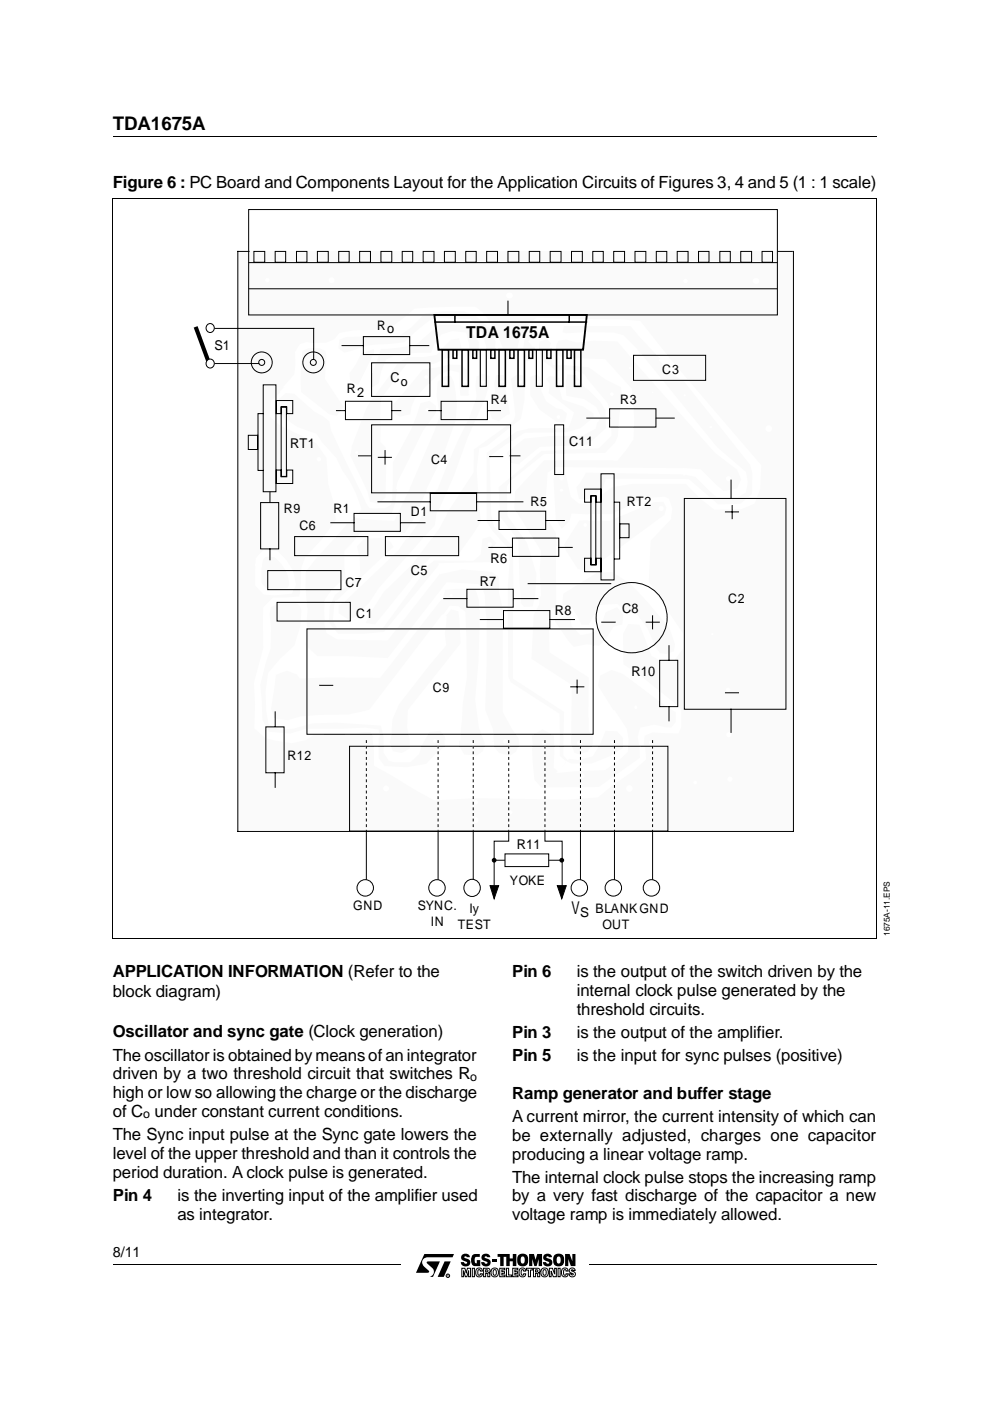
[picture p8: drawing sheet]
<svg xmlns="http://www.w3.org/2000/svg" width="210mm" height="297mm" viewBox="0 0 210 297" stroke-linecap="round" stroke-linejoin="round" font-family="sans-serif">
<path d="M23.9 42.1h162M23.9 42v157M185.9 42v157M23.9 199.1h162" fill="none" stroke="#000" stroke-width=".21"/>
<path d="M41.6 69.7l2.8 7.5" fill="none" stroke="#000" stroke-width=".87"/>
<path d="M50.4 53.4h117.7v122.8h-117.7z" fill="#fafafa"/>
<g fill="#fff">
<path d="M63.6 73l1.5-.5 .9 .2 3.2-.1 1.7-.7 1.1-1.3 3-.6 4.1-.1 3.8-.5 3.1-2.3 1.9-1.7 8.3-.4h4.6l1.6 1.3a19.6 19.6 0 0 1 4.7 9.9h-2.5l.5-3.8-1.3-2.8-2.9-2.6-2.5-1h-4.4l-4 .5-2.7 2.9-2.5 1.7-11.4 .4-1.4 .5-.3 1.8 1.3 1 4.7-1.5 8.1-.7 2.3-2.3 4-3 4.1 .3h3.6l2.5 3.1 .9 3.1-1.8 1.9 .1-3.2-2-2.8-2.3-.9h-4.1l-4.8 4.2-3.3 .7-4.2 .3-2.3 6.3v2l1.8-1 .5-2.6 1.1-2.5 2.4-1.1 4.4-.3h2.7l.8-2.1 1.4-1.8 2.3-.7 2.9 .3 .7 2.5v3.3l-2.2-.6 .5-2.1-.5-1.8-1.6 .2-3.1 3.3-2.9 .4h-3.2l-2.1 1.1-1.3 2.1-4.1 5.5-3.1-2.6 3.4-6.9v-.9l-2.7 1-1.1 2.2-1.4 1.9 .2 2.2 3.6 4.7-3.8 9.9-2.8-7.6 1.5-2.1-3.9-5.9 .3-4.9-.2-1-1.3-.6h-2.2l-1.4 .6-.4 6.5 .2 2.8-3.9-1.6 2.4-2.7 .2-2.1-.1-2.7z" fill-rule="evenodd"/>
<path d="M74 80.5l2.2 1.3 3.5 1.7-2.1 3.1-3.8-4.2z" fill-rule="evenodd"/>
<path d="M60.3 82l3.4 .9 6.1 5 1.7 .3 3.1 6.8-.3 1.6 3.6 7.6 .6 2.2 1.8 .4 1.7-1.5 1.2 .1-.3 1.6-1.2 .7h-3.4l-.6-.9-7.5-15.5-.4-1.9-1.2-1.1-2-1.1-4.2-3.7-1.8-.2-1.1 .7-.1-1.1z" fill-rule="evenodd"/>
<path d="M89.6 77.2h2.3l3-1.3 2.9-.6 3.1 .6 1.7-2.4 .9 2.6h4.1l1.8-.4v-1.4l1.5-.2 .3 2.2 .7 .3 1.1-.5 .5-1.4-.2-1.2h1l.5 2.8 2 1.4 1.4 1.3-.7 .9-.8-.2-.9 .6 .8 1.1-.3 1.9 5.4 4.2-1.2 3.2-3.5 .1 .8-1.1 1.9-.2 .5-1.8-1-.9-1.2-.2-2.2-1.5-1-2.2 .1-1.9-.5-1.1-.7-.5-1.2 .5v3.9l1.9 3 4.3 3.1-.7 .9-7.4 .1-.3-1.5 .9-4.6 .1-3.7-.2-1.4-1.4-.3-1.4 .9 1 7.8-.4 1-.6 .5-1.3-1.3 1.1-.5-1-5.7 .4-1.7-.4-.9h-1.9l-.4 1.9 .2 1.5-.5 2.6-.9 .8-.8-1.6 .8-2.6 .2-2.3-1.4-.6-1.4 .7-.2 1.9 .2 2.2-.2 1.1-1.5-1.6 .2-4.6-1.8-1.5-2.5-.1-2.8 .6-2.8 .4 .4-1.1z" fill-rule="evenodd"/>
<path d="M86.2 77.2h4.7v1.1l-1.2 .1v-.1l-6.3 7.5 .2 1.9 1.2 .6 2.1-.4 .4-1.7 .7-1.8 2.7-2.9 2.3-2.1 2.6-.9 1.8 .5v2.6l.2 2.3h1.7l.5-1 1.2 1.6-1.5 4.1-2.7 5.4-4.1 9.9h-2.3l3.6-7.5 2.6-7.3 .2-3.1-.2-2.8-.4-2.2-.6-1.3-1.3 .1-1.5 1.2-.2 2.8 .4 2.7 .4 1.4-1.3 3.5-5.4 12.5-2.8-.2 .4-1.5 5.4-10.9 2.7-3.8v-1.5l-1.3-1-1.9 .5a41.4 41.4 0 0 1-5.9 12.5l-.2 7.9-1.4-.5 .3-9.5-.3-1.1-1.1-1.1 .1-9z" fill-rule="evenodd"/>
<path d="M102.9 84.2l1.5 1-.5 2.5 .5 1.1 1.3 .5 2-1.4 1.1 1.4-8.3 6-.1 4.9-6 9.2-1.6-.8 3.4-7.7 2.9-7.9z" fill-rule="evenodd"/>
<path d="M57.4 85.1l2.9-2.8 .1 1.2-1.2 1-.5 2.3 1.7 1.9 2.7 1.8 4 1.5 1.1 1.7 3.1 3.4 1.2 2.6 1.6 2.3 1.4 2.6 1.1 3.3-.6 1.2-2.7 2.2-2.1-1.3-.4-3.3-1.2-4-.4-5.7-2.1-3-7.7-3.8-2.2-1.9z" fill-rule="evenodd"/>
<path d="M71.7 109.5l1.7 1.5v.4l-6.6 7.3-2 2.5v4.2l-1.1 .1 .2-5.2 .8-2.1 3.6-4z" fill-rule="evenodd"/>
<path d="M75.7 108.9l7.3 .1 .8-2.4 .4-3 2.8-.3-3.4 7.1-4.1-.1-4.5-.5z" fill-rule="evenodd"/>
<path d="M76.6 112.7l2.1-.1 7.1 .4 1.7-2.6 3.1-6.8-.2-.2 2.3 .2-2 3.2-2.1 4.3-2.1 3-2.9 2.1-.9-1.5-2.1-.6-3.4 .1-1.5 1.6 .6 2.4 .1 3.7-2.1 1.8-3.3 2.4-1.1 2.5-.1 3.2-.9 .5-.2-2.8 .2-2.4 1.4-2 1.7-1.6 1.3-.7-.3-2.6v-3.4z" fill-rule="evenodd"/>
<path d="M92.6 108.6l.9-.6 1.3 1-1.7 3.1-5.7 7.5-6.1 6-3.9 6.1-2.7-.5 3.5-3.3 2.1-3.2 11.9-13.3z" fill-rule="evenodd"/>
<path d="M70.9 127.7l12.9-12.1 2.3-1.8 .1 .3-1.8 2.7-11.5 10.9-1.4 .9z" fill-rule="evenodd"/>
<path d="M57.9 126.7h2.7l2.8-.3 .3-1.2h1.1l.3 3.3-1 .2-1.6-1-2.7-.1-2.3 1.1-.3 1.5 .3 2.7-.1 4.6-1 3-1.2 4.7 .3 3.1 .2 4.4 1.3 2.4 4.5 .4 3.3-1h7.8l4.8-.2 2.9 .4 .2 1.5-.9 .8-1.1-1.8h-1.4l-3 .5-4.3-.1-3.1 .2-1.9 1.2-3 .6-3.5-.6-2.1-.5-2.3-2.1 .2-5-.3-4.7 2-7.3v-8.7z" fill-rule="evenodd"/>
<path d="M63.4 128.1l1.3-.9 .5 1.9-.2 3 .3 2.2-.5 2.4 2.5 2.4h6.7l8.2 .4 12.5-16.1 6.7 .4 1.2 1.4-1 .7-1.2-1h-3.7l-2.3 .2-.4 1.5-13.4 17.1-11-.1-6 .3-.7-.9-2.1-.8-2.3 .9-1 7.2 .8 2.1 2.7 .3 2.7-.8 4.2-.3 6-.1 4.4-1 15.5-20.3 .9 .4-.4 3.8 .3 2.4-3.5 4.2-6.5 8.3-1.4 3.2-.2 3-1.8 .1-.4-1.7-9.5-.7-5 .2-4.1 1.1-2.9 .2-2.4-1.2-.5-2.7-.1-4.1 .5-4 2.6-3 3-2.8 1.3-4.1 .2-3.3z" fill-rule="evenodd"/>
<path d="M69.3 131l.9 1.6 1.5 1.8h5.3l4.4-.4 12-14.6v2.1l-11.2 14.3-10.8-.2-2.2-1.4-.5-2.1z" fill-rule="evenodd"/>
<path d="M71.2 127.2l.6 .7v2.1l2.2 1.4 1.4-.7 2.8 .2-.7 1.2 2 .3 10.5-13 .5 1.1-9.5 12.9-9.6-.2-.9-1.6 .4-3.3z" fill-rule="evenodd"/>
<path d="M95.3 128.4l1.9 .1 1.5 1.2 .2 5.8 .1 8.2-.9 5.6-.5 7.7-3 .5-.4-1.5-.9-1-2.2 .2-1.5 2.5-.8 2.2-1.8 1.7h-3.4l-1.2-.3-1.1-1.7v-3.4l-.1-1.2 1.8-.1v1.2l-.3 1.2 .6 1.9 1.9 .4 1.7-.9v-1.9l-.6-2.6 .2-3.7 11.1-14.1-.2-5-.2-1.8-1.5-.4-1.4 1.7-.6-.3z" fill-rule="evenodd"/>
<path d="M78.9 156.3l1.4-.6v5.1l1.3 1.6 4.6 .3 4.2-.8 2-2.1 1.9-1.6-.1-1.2 3.1-.8v1.9l1.1 1.9 2.6 .2 1.4-1 .4-1.7 2-.3v1.1l1 1.3 2.4 .6 1.2-.8 .8-1.7 2.6-.1 .1 3.8 .4 4 1.5 1.5h12.2l8.7-6.2-.1-2.4 1.2-.1 .2 2.8-2.9 2.6-4.5 3.1-2.8 2.4-6.6 .4-19.3-.3-8.8 .5-3.8-2.1-5.3-3.2-3.7-2.1v-3.1z" fill-rule="evenodd"/>
<path d="M101.6 128.5h1.2l.4 2.5v10l-.3 9.5 1.6 4.2 .2 2.6-.3-.2 .4 1.8-1.9-.8-1.4-3.8-.8-6 .7-8.1 .4-11.1v.2z" fill-rule="evenodd"/>
<path d="M106.6 133.3l1.1-.2 .1 10.4 .5 1.2 10.3 6.6 .1 9 1.4 1.2-1.5 2.3-1.2-1.1 .1-3-.1-3.7-2.3-1.3-2.3 1.2 .2 2.7-2.8-.4-.3-1.7-1.2-1.8-2.1-3.7z" fill-rule="evenodd"/>
<path d="M124.8 150.8l5.5-.3 2.6 4 .4 2.2-.2 2.7-1.5 1.4-3.3 2.5-6.3 .2-4.2 .4 2.2-2.3-.3-.4 1.4 .7h4.3l4-1.6 2.6-1.7 .1-2.1-1.3-1.5h-2.4l-1.1 2.6-1.6 2.8-3.2 .8-2.4-.4 1.1-1.4 1.6 .6 1.9-.7 1-1.6v-2l-.9-.7z" fill-rule="evenodd"/>
<path d="M133.3 143.8l1.9-1 7.5 6 1.8 1.7v3.7l-.7 1.3-5.4-.2-1.7 .7-.2 2.1-.9 .4-.4-2.3 .5-1.9 3.1-.7 2.3 .6 1.2 .1 1-1.2v-2.1l-2-1.2z" fill-rule="evenodd"/>
<path d="M108.8 126.8h1.4v.8l.9 1.1 1.8-.1 .7-2.9 .8 .2v2.2l-1.2 2.3-.5 9.3 8.5 5.5-.1 12.4 .6 1.8v1l-1.4 .8-.9-1.1 .2-9.2-10.9-7z" fill-rule="evenodd"/>
<path d="M100.8 124.5l1.2-.2 .8 1.7 .1 3.5-1.4-.2v-2.1z" fill-rule="evenodd"/>
<path d="M104.1 119.2l4-.3-.4 5-.1 10-.8 .1-.3-5.2-.7-3.1-.1-3.4-1.7-1.2z" fill-rule="evenodd"/>
<path d="M104.1 96.6l3.5-2.6 .5 .9-.6 1.2 .8 2 1.8 .4 .6-.5 .4 .9-5.4 4.4 .4 6.3 3.8 5 .3 8.4 .3 4.8-1.6-.1-.2-11.9-4-4.3-.6-2.4-.3-11.5z" fill-rule="evenodd"/>
<path d="M93 119.4l11.6-.2v2.1l-6.6-.6-4.7 1.1z" fill-rule="evenodd"/>
<path d="M91.5 117.9h5.4l3.5-4.8 1.8-2.8h.7l1.6 2.3 3.3 3.7 .3 3.4-3.6 .2-.1-1.7 .1-2.1 .7-.9-1.3-1.4-1.6 .4-.4 3.4-1.5 1.3-8.3-.1-1.7 1.4 .3-.3-.3 .8-1-.4z" fill-rule="evenodd"/>
<path d="M116.1 100.2l1.8-1.2 27.7 .3 .4 1.3-21.7-.4-1.4 2.3-.7 .8 .6 2.5h2.1l.2 1.1-2.3-.1-1.8-1.4-1-4.6-.6-.7-1.4 .1-.6 1.4 .4 8.4 1.3 2.1 1.7-1.7 .4-1.5 4.1 .2v1.2l-2.5 .1-3.2 5.1 .1 1.6-1.8-1.4 .1 .3-.2-3-2.2-3.6v-2.4z" fill-rule="evenodd"/>
<path d="M101.6 95.1l1.6-.5 7.4-6 1.4 2.3-2.4 .5-6.4 4.6v15.1l-1.3-.6-.3-3.2-.6-7.8z" fill-rule="evenodd"/>
<path d="M107.5 94v.2l3.8-2.5h8.7l3.1-.9 2.9-2.5 .7 .7-.4 1.9-2.8 1.5-6.7 .1-5.6 .5-3.7 2.9z" fill-rule="evenodd"/>
<path d="M124.3 80l4.5 5.4 .8 2.4v4.6l-2.6 2.7-12.2 .5-4.2 3.7-.4-.9v-.2l4.2-3.5 10.2-.4 3.9-3.5-.1-3.8-1.2-1.9-3.9-3.8z" fill-rule="evenodd"/>
<path d="M124.1 109.3l.8-.4 4.7 .1 7.2-3.4 4.2-.3 .8 .5 .8 2-.4 2.2-1.4-.7 .5-1.6-.6-1.3-1.9 .1-9.5 3.9h-4.5z" fill-rule="evenodd"/>
<path d="M139.6 76.3l1.6-1.2 20.2 23.5-.2 5.1-1.2 3.1-2.9 1.2-5.7 .1-3-2.4-3-3.1h-11.3l-4.3 .7-4.9 3.6-.3-1 3.2-2.5 .7-1.9 17.5 .1 6.3 5.4 4.7-.2 2.4-2.1 .1-4.4-.5-1.7-13.9-17.6-3.3-2.3z" fill-rule="evenodd"/>
<path d="M133.9 76l1.9-1.1 16.3 19.9 6.1 5.3 .4 2.1-.4 2.2-2.3 1.4h-3.6l-4.9-4.7-2-.4-.5 .2-.3-1.7 4 .3 3.2 3.2 1.6 1.4 2.9-.6 .8-1.9-.8-2-4.7-3.6z" fill-rule="evenodd"/>
<path d="M118.2 75.7l10.1 .4 5.7 6.4 .5 6.3-.2 4.4-1.6 2.3-1.8 2.2-3-.3 2.1-2.2 .1-1.2h.2l.7-1.5 .3-4.4 .6-4.5-.3-1.5-3.3-1.7-3.5-2.5-7.3-.7z" fill-rule="evenodd"/>
<path d="M117.4 78.5l.6 .2 1-.3 3.1 .1 1.8 .9 1.2 1.9-.8 1.2-2.3-3-1.7-.1-.3 1.5 .1 3 3.8 .7 2.5 1.7 .9 2-.5 1.3-1-.5v-1.4l-2.2-1.5-4.4-1.5-.6-2.2v-2.3l-1.2-.7v.3z" fill-rule="evenodd"/>
<path d="M113.8 70.2l4.6-.1 1.6 .6 4.1-.3 6 .1 2.1 .6 2.9 2.9 1.2 2-2 .4-3.4-4-5-.2-3.6 .4-2.3-.6-1.6 .2-.5 1.1v1.9l1.3 .5-.3 1.8-1.7-.1-.9-3.3 .5-1.3-.8-.9-1.6 .5-.1 1.3-.3-.1-1.1-.1-.9-1.1z" fill-rule="evenodd"/>
<path d="M111.8 68.9l2-1.6 18.2 .4 3.7 .3 6.1 7.7-1.5 .7-4.5-4.7-2.1-2.5h-14.1l-.5 1.9-4.8-.1-.5-1.9-2.6 3-.4 3.1-1.2-.4v-1v.3l.6-2.6z" fill-rule="evenodd"/>
<path d="M116.9 129l1.2-.2-.2 1.8-.4 1.3-1.5 .2z" fill-rule="evenodd"/>
<path d="M108.3 102l7.1-5.7 12.9-.3 2-2 .5 3.6h-15.4l-6.2 6.6-.2 3.5 5.8 9.2-.4 3.8 .4 5.8-1.3-.5 .2-4.3-2-6.6-4-5.5-.2-.5v-6z" fill-rule="evenodd"/>
<path d="M117.8 115.7l1.9-.1 .3 1.1 2.5 4 2.2 .3 16.7-12.2 1 1.2-4.4 4.6-.4 8.8 1.6 2.3-1.8 2-3.8-4-3.8-2.4-3.2 .2-7.2 4.4-.1 3.7-1.4-.1z" fill-rule="evenodd"/>
<path d="M119 128.3l2 .1 1.4 2.2 .9 1.9h1.5l2.2-4.2 3.9-.3 1.6 1.5 2.6 .8 2.2 3 1.6 3.8 1 1.4 1.4 .1 1.6-.5 .2-1.5-1.2-3.4-6.4-7.7 2.2-1.7 7.2 10.6 .1 2.9-2 2.6-2.8 .3-2.1-1.2-2.5-6.5-2.4-.2-1.1 2.1 .1 6.5 3.8 2.4-1.5 1.3-2.6-1.8-2.3-.7-2.3 1.1-.5 2.2 3.5 5.5-5.6 1.2 .1-8.5-8.3-5.3-.2-6.9 4.7-.7-.2-1.4-2.2-.6-.9 1.2v1.9l2.9 4.2 1 1.1 2.8-.5 2.6 .3 1.5-1.5 1.6-2.5 1.8-.5 .2-2.1-1.3-1.6-2.4 1.2-.8 2.4-1.8 1.8-2.7 .6-1.9-2-.3-2.6-1.6 .1z" fill-rule="evenodd"/>
<circle cx="67.6" cy="97.4" r=".48"/>
<circle cx="75.6" cy="95.9" r=".32"/>
<circle cx="90.6" cy="86.9" r=".4"/>
<circle cx="90.4" cy="79.9" r=".4"/>
<circle cx="102.4" cy="81" r=".4"/>
<circle cx="98.7" cy="81" r=".4"/>
<circle cx="94.5" cy="81" r=".4"/>
<circle cx="106.4" cy="81" r=".4"/>
<circle cx="110.3" cy="81" r=".4"/>
<circle cx="114.4" cy="81" r=".4"/>
<circle cx="118.5" cy="81" r=".4"/>
<circle cx="122.4" cy="81" r=".4"/>
<circle cx="118.4" cy="88.4" r=".4"/>
<circle cx="129.7" cy="83.6" r=".4"/>
<circle cx="133.4" cy="167.2" r=".71"/>
<circle cx="147.4" cy="165.9" r=".4"/>
<circle cx="154.8" cy="165.2" r=".55"/>
<circle cx="154.5" cy="155.8" r=".55"/>
<circle cx="129.9" cy="157.3" r=".4"/>
<circle cx="134.8" cy="149.9" r=".36"/>
<circle cx="93" cy="172.7" r=".28"/>
<circle cx="100.9" cy="170.1" r=".48"/>
<circle cx="100.9" cy="173.9" r=".6"/>
<circle cx="115.7" cy="172.1" r=".55"/>
<circle cx="108.2" cy="172.2" r=".48"/>
<circle cx="123.3" cy="172" r=".4"/>
<circle cx="130.2" cy="169.8" r=".32"/>
<circle cx="130.3" cy="173.1" r=".48"/>
<circle cx="123.4" cy="164.5" r=".55"/>
<circle cx="122.9" cy="157.5" r=".55"/>
<circle cx="100.2" cy="157.4" r=".48"/>
<circle cx="92.2" cy="157.1" r=".4"/>
<circle cx="115.3" cy="157.5" r=".48"/>
<circle cx="107.1" cy="157.2" r=".48"/>
<circle cx="81.9" cy="167.2" r=".63"/>
<circle cx="154.4" cy="146.3" r=".48"/>
<circle cx="138" cy="157.4" r=".48"/>
<circle cx="151" cy="134.4" r=".24"/>
<circle cx="103.8" cy="115.4" r=".48"/>
<circle cx="124.1" cy="111.3" r=".4"/>
<circle cx="140.2" cy="107.8" r=".55"/>
<circle cx="154.4" cy="101.5" r=".55"/>
<circle cx="119" cy="104" r=".36"/>
<circle cx="119" cy="101.4" r=".48"/>
<circle cx="95.7" cy="126.2" r=".32"/>
<circle cx="145.2" cy="83.8" r=".24"/>
<circle cx="150.7" cy="90.6" r=".28"/>
<circle cx="138.4" cy="83.2" r=".16"/>
<circle cx="133.6" cy="78.1" r=".28"/>
<circle cx="108" cy="62.7" r=".67"/>
<circle cx="145.3" cy="59.6" r=".48"/>
<circle cx="160.3" cy="59.6" r=".67"/>
<circle cx="70.3" cy="59.4" r=".63"/>
</g>
<g fill="#fff">
<path d="M117 89.6h1.6v1.1h-1.6z"/>
<path d="M118.1 90.2v.3z"/>
</g>
<g fill="none" stroke="#000" stroke-width=".21">
<path d="M52.7 44.4h112.1v22.4h-112.1zM52.8 55.7h111.9M45.6 77.1h9.3M45.6 69.6h20.9v6.6M72.5 73.3h4.5M77 71.4h9.9v3.8h-9.9zM78.8 76.9h12.3v7.2h-12.3zM86.9 73.3h4M107.7 63.8v3M134.3 75.3h15.3v5.3h-15.3zM71.3 87.1h1.9M73.2 85.1h9.9v3.9h-9.9z"/>
<path d="M76 96.6h2.6M78.8 90.1h29.5v14.4h-29.5zM83.1 87.1h1.9M90.9 87.1h2.6M93.5 85.1h9.8v3.9h-9.8zM103.4 87.1h2.7M108.2 96.6h2M117.6 90.1h1.9v10.5h-1.9zM124.4 88.6h4.9M129.3 86.7h9.8v3.8h-9.8zM139.2 88.6h3.8M57.2 104.3v2.2"/>
<path d="M62.5 113.8h15.5v4h-15.5zM70.2 110.8h4.9M75.1 108.9h9.8v3.8h-9.8zM80.1 106.4h11.1M81.7 113.8h15.5v4h-15.5zM85 110.8h5.1M91.2 104.6h9.8v3.7h-9.8zM101.1 106.4h9.8M101.4 110.4h4.4M103.7 116.1h5M105.8 108.4h9.9v3.9h-9.9zM108.7 114.1h9.8v3.9h-9.8z"/>
<path d="M115.8 110.4h3.9M118.6 116.1h2.7M145.1 105.7h21.5v44.7h-21.5zM155 101.8v3.9M58.7 127.7h15.6v4h-15.6zM65.1 133.3h60.7v22.4h-60.7zM94.1 126.9h4.9M99 124.9h9.8v3.8h-9.8zM101.8 131.4h5M106.8 129.5h9.8v3.7h-9.8zM108.9 126.9h5.1M112 123.7h17.5"/>
<path d="M116.7 131.4h5.1M139.9 140h3.8v9.8h-3.8zM141.8 136.9v3M56.4 154.1h3.8v9.7h-3.8zM58.3 150.9v3.1M141.8 149.8v3M155 150.4v4.9M58.3 163.8v3.1M105.1 182.4h13.9"/>
<circle cx="55.5" cy="76.8" r=".63"/>
<circle cx="55.5" cy="76.8" r="2.22"/>
<circle cx="66.4" cy="76.8" r="2.22"/>
<circle cx="66.4" cy="76.8" r=".63"/>
<circle cx="133.9" cy="131" r="7.5"/>
</g>
<path d="M92.1 66.8h32.3l-.8 7.3h-30.6z" fill="none" stroke="#000" stroke-width=".4"/>
<g fill="none" stroke="#000" stroke-width=".32">
<path d="M92.3 68.3h32M93.8 74.1h1.3v7.8h-1.3zM96.1 74.1h.7v1.9h-.7zM96.5 66.8v1.5M98 74.1h1.3v7.8h-1.3zM100.3 74.1h.7v1.9h-.7zM104.1 74.1h.8v1.9h-.8zM105.8 74.1h1.3v7.8h-1.3zM108.1 74.1h.9v1.9h-.9zM109.8 74.1h1.4v7.8h-1.4zM112.1 74.1h.8v1.9h-.8zM115.9 74.1h.9v1.9h-.9z"/>
<path d="M118 74.1h1.3v7.8h-1.3zM120.2 74.1h.9v1.9h-.9zM120.7 66.9v1.4M121.8 74.1h1.4v7.8h-1.4z"/>
</g>
<path d="M101.8 74.1h1.3v7.8h-1.3zM113.7 74.1h1.3v7.8h-1.3z" fill="none" stroke="#000" stroke-width=".24"/>
<g fill="#fff" stroke="#000" stroke-width=".21">
<circle cx="44.6" cy="69.5" r=".92"/>
<circle cx="44.6" cy="77" r=".92"/>
</g>
<g fill="none" stroke="#000" stroke-width=".21">
<path d="M52.6 92.3h2v3h-2zM55.8 81.6h2.7v22.7h-2.7zM55.8 87.7h-1.1v12h1.1M58.6 84.9h3.5v2.8h-1.3v-1.4h-1.2v1.4h-1zM58.6 99.7h1v1.4h1.2v-1.4h1.3v2.8h-3.5zM59.6 86.3h1.1v14.7h-1.1zM123.9 103.7h3.5v2.8h-1v-1.4h-1.1v1.4h-1.4zM123.9 118.4h1.4v1.4h1.1v-1.4h1v2.8h-3.5zM125.3 105.1h1v14.6h-1zM127.4 100.5h2.8v22.5h-2.8zM130.3 106.5h1.1v12h-1.1M131.4 111.1h2v2.9h-2z"/>
<path d="M74.1 158.2h67.5v18h-67.5zM77.7 176.3v10.2"/>
</g>
<path d="M77.7 157v19.3" fill="none" stroke="#fff" stroke-width=".21"/>
<path d="M77.7 157v19.3" fill="none" stroke="#000" stroke-width=".21" stroke-dasharray=".4 .8"/>
<circle cx="77.4" cy="188.3" r="1.74" fill="#fff" stroke="#000" stroke-width=".21"/>
<path d="M92.9 157v19.3" fill="none" stroke="#fff" stroke-width=".21"/>
<path d="M92.9 157v19.3" fill="none" stroke="#000" stroke-width=".21" stroke-dasharray=".4 .8"/>
<path d="M92.9 176.3v10.2" fill="none" stroke="#000" stroke-width=".21"/>
<circle cx="92.7" cy="188.3" r="1.74" fill="#fff" stroke="#000" stroke-width=".21"/>
<path d="M123.1 157v19.3" fill="none" stroke="#fff" stroke-width=".21"/>
<path d="M123.1 157v19.3" fill="none" stroke="#000" stroke-width=".21" stroke-dasharray=".4 .8"/>
<path d="M123.1 176.3v10.2" fill="none" stroke="#000" stroke-width=".21"/>
<circle cx="122.8" cy="188.3" r="1.74" fill="#fff" stroke="#000" stroke-width=".21"/>
<path d="M130.3 157v19.3" fill="none" stroke="#fff" stroke-width=".21"/>
<path d="M130.3 157v19.3" fill="none" stroke="#000" stroke-width=".21" stroke-dasharray=".4 .8"/>
<path d="M130.3 176.3v10.2" fill="none" stroke="#000" stroke-width=".21"/>
<circle cx="130" cy="188.3" r="1.74" fill="#fff" stroke="#000" stroke-width=".21"/>
<path d="M138.4 157v19.3" fill="none" stroke="#fff" stroke-width=".21"/>
<path d="M138.4 157v19.3" fill="none" stroke="#000" stroke-width=".21" stroke-dasharray=".4 .8"/>
<path d="M138.4 176.3v10.2" fill="none" stroke="#000" stroke-width=".21"/>
<circle cx="138.1" cy="188.3" r="1.74" fill="#fff" stroke="#000" stroke-width=".21"/>
<path d="M100.3 176.3v10.1M107.9 176.3v2h-3.1v11.9" fill="none" stroke="#000" stroke-width=".21"/>
<g fill="#000" stroke="#000" stroke-width=".21">
<path d="M103.9 187.8h1.8l-.9 2.7z" fill-rule="evenodd"/>
<path d="M118.2 187.8h1.9l-1 2.7z" fill-rule="evenodd"/>
</g>
<path d="M100.3 157v19.3" fill="none" stroke="#fff" stroke-width=".21"/>
<path d="M100.3 157v19.3" fill="none" stroke="#000" stroke-width=".21" stroke-dasharray=".4 .8"/>
<circle cx="100.1" cy="188.2" r="1.78" fill="#fff" stroke="#000" stroke-width=".21"/>
<path d="M107.9 157v19.3M115.5 157v19.3" fill="none" stroke="#fff" stroke-width=".21"/>
<path d="M107.9 157v19.3M115.5 157v19.3" fill="none" stroke="#000" stroke-width=".21" stroke-dasharray=".4 .8"/>
<g fill="none" stroke="#000" stroke-width=".21">
<path d="M52.8 53.3h-2.4v123h117.8v-123M53.8 53.3h2.3v2.3h-2.3zM58.3 53.3h2.3v2.3h-2.3zM62.9 53.3h2.2v2.3h-2.2zM67.3 53.3h2.3v2.3h-2.3zM71.8 53.3h2.2v2.3h-2.2zM76.3 53.3h2.2v2.3h-2.2zM80.8 53.3h2.3v2.3h-2.3zM85.3 53.3h2.2v2.3h-2.2zM89.7 53.3h2.3v2.3h-2.3zM94.2 53.3h2.3v2.3h-2.3zM98.8 53.3h2.2v2.3h-2.2z"/>
<path d="M103.2 53.3h2.3v2.3h-2.3zM107.7 53.3h2.3v2.3h-2.3zM112.2 53.3h2.2v2.3h-2.2zM116.7 53.3h2.3v2.3h-2.3zM121.2 53.3h2.3v2.3h-2.3zM125.7 53.3h2.2v2.3h-2.2zM130.1 53.3h2.3v2.3h-2.3zM134.6 53.3h2.3v2.3h-2.3zM139.2 53.3h2.2v2.3h-2.2zM143.6 53.3h2.3v2.3h-2.3zM148.1 53.3h2.2v2.3h-2.2zM152.6 53.3h2.2v2.3h-2.2z"/>
<path d="M157.1 53.3h2.3v2.3h-2.3zM161.6 53.3h2.2v2.3h-2.2zM164.9 53.3h3.1M52.8 61.2h111.9M115.5 176.3v2h3.7v11.9"/>
</g>
<path d="M54.9 118.9l-.1 5 1.4 1.5 2 .2 3.2-.3 .7-1.4-.6-2.6-1.3-2.1-1.6-1.7-2.5-.2-.9 1-.3 1.1" fill="none" stroke="#fff" stroke-width="1.3"/>
<path d="M107.1 181h9.2v2.7h-9.2z" fill="#fff" stroke="#000" stroke-width=".21"/>
<g fill="#000" stroke="#000" stroke-width=".21">
<circle cx="104.8" cy="182.4" r=".4"/>
<circle cx="119.1" cy="182.4" r=".4"/>
</g>
<path d="M55.3 106.6h3.8v9.8h-3.8zM57.2 116.4v2.3M56.8 121h15.5v4h-15.5z" fill="none" stroke="#000" stroke-width=".21"/>
<g fill="#fff">
<circle cx="56.7" cy="59.4" r=".48"/>
<circle cx="163" cy="90.9" r=".71"/>
</g>
<path d="M80.2 97h2.8M81.6 95.5v2.9M103.8 96.8h2.8M153.8 108.5h2.8M155.2 107.2v2.8M127.6 131.9h2.8M137 131.9h2.8M138.4 130.6v2.7M67.8 145.3h2.7M121 145.6h2.8M122.4 144.2v2.8M153.8 146.9h2.8" fill="none" stroke="#000" stroke-width=".21"/>
<g fill="#fff">
<path d="M187 179.5v19z"/>
<path d="M187 179.5h3.2z"/>
<path d="M187 198.5h3.2z"/>
<path d="M190.2 179.5v19z"/>
</g>
<path d="M89.9 265.7h6.6l-2.4 5.2h-6.5z" fill="#fff"/>
<g fill="#000">
<path d="M90 265.9h6.3l-.4 .7h-5.2a1.11 1.11 0 0 0-1.1 .7 1.11 1.11 0 0 0 .4 1.3l.9 .8v.4l-2.7 .1zM90.5 267.5l2.8-.1-1.5 3.3h-.7a1.1 1.1 0 0 0 .6-1.8l-1.1-1zM94.3 267.4h1.3l-1.5 3.3h-1.3zM98 266a.98 .98 0 0 1 1.6 .6l-1.1-.2v.3l.5 .2a.81 .81 0 0 1 .7 .7 .81 .81 0 0 1-.5 .8 1.04 1.04 0 0 1-1.5-.8h.7l.2 .3h.4v-.3l-.5-.2a.77 .77 0 0 1-.7-.5 .77 .77 0 0 1 .2-.9zM100.3 266l1.4-.1v.6h-.7a.82 .82 0 0 0 0 1.4l.1-.7h.7v1.2h-1.1a1.32 1.32 0 0 1-.8-1.8zM102.3 266a.98 .98 0 0 1 1.6 .6l-1.1-.2v.3l.5 .2a.81 .81 0 0 1 .7 .7 .81 .81 0 0 1-.5 .8 1.04 1.04 0 0 1-1.5-.8h.7l.2 .3h.4v-.3l-.5-.2a.77 .77 0 0 1-.7-.5 .77 .77 0 0 1 .2-.9zM104.4 266.9h1v.6h-1zM105.5 265.9h2.6v.9h.6v-.9h.8v2.5h-.8v-1h-.6v1h-.8v-1.9h-.5v1.9h-.7v-1.9h-.6zM109.9 266.2l.3-.3 .6-.1v.6a.88 .88 0 0 0 0 1.5 .88 .88 0 0 0 0-1.5v-.6l.6 .1a1.64 1.64 0 0 1 0 2.5 1.34 1.34 0 0 1-1.5-.3 1.34 1.34 0 0 1-.2-1.6zM112.2 265.9h1l.4 1.2 .3-1.2h1v2.5h-.7v-1.5l-.4 1.5h-.5l-.4-1.5v1.5h-.7zM115.4 266a.98 .98 0 0 1 1.6 .6l-1.1-.2v.3l.5 .2a.81 .81 0 0 1 .7 .7 .81 .81 0 0 1-.5 .8 1.04 1.04 0 0 1-1.5-.8h.7l.2 .3h.4v-.3l-.5-.2a.77 .77 0 0 1-.7-.5 .77 .77 0 0 1 .2-.9zM117.5 266.2l.3-.3 .6-.1v.6a.88 .88 0 0 0 0 1.5 .88 .88 0 0 0 0-1.5v-.6l.6 .1a1.64 1.64 0 0 1 0 2.5 1.34 1.34 0 0 1-1.5-.3 1.34 1.34 0 0 1-.2-1.6z"/>
<path d="M119.8 265.9h1l.6 1.5v-1.5h.6v2.5h-1l-.5-1.5v1.5h-.7z"/>
<path d="M94.9 270.3v.2h.1zM94.8 270.3h.3l.1 .4-.2-.2-.2 .2z"/>
</g>
<g fill="none" stroke="#000" stroke-width=".21">
<path d="M24 29h161.9M24 268.2h61M97.9 268.9h.7l.2 .9 .3-.9h.7v1.8h-.4v-1.3l-.4 1.3h-.3l-.4-1.3v1.3h-.4zM100.1 268.9h.5v1.8h-.5zM101.1 269l.9-.1 .3 .6h-.5l-.2-.3a.74 .74 0 0 0 0 1.2l.2-.3h.5l-.3 .5h-.9l-.2-.3v-.8zM102.5 268.9h.9a.49 .49 0 0 1 .5 .4 .49 .49 0 0 1-.3 .6l.2 .2 .1 .6h-.5v-.5l-.2-.2h-.2v.7h-.5zM103 269.2l.4 .1v.3l-.4 .1zM104.4 269l.5-.2a.95 .95 0 0 1 .8 1 .95 .95 0 0 1-.8 .9l-.5-.1-.2-.3-.1-.8zM104.7 269.3l.2-.1a.69 .69 0 0 1 0 1.2 .7 .7 0 0 1-.2-1.1zM106 268.9h1v.3h-.6v.4h.6v.4h-.6v.3h.7v.4h-1.1zM107.4 268.9h.4v1.4h.7v.4h-1.1zM108.7 268.9h1.1v.3h-.6v.4h.5v.4h-.5v.3h.6v.4h-1.1z"/>
<path d="M110.3 269l.9-.1 .3 .6h-.5l-.2-.3a.74 .74 0 0 0 0 1.2l.2-.3h.5l-.3 .5h-.9l-.2-.6v-.8zM111.6 268.9h1.3v.4h-.4v1.4h-.5v-1.4h-.4zM113.1 268.9h.9a.49 .49 0 0 1 .5 .4 .49 .49 0 0 1-.4 .6l.3 .2v.6h-.4v-.5l-.2-.2h-.2v.7h-.5zM113.6 269.2l.4 .1v.3l-.4 .1zM115 269l.5-.2a.95 .95 0 0 1 .7 1 .95 .95 0 0 1-.7 .9l-.5-.1-.2-.3-.1-.8zM115.2 269.3l.3-.1a.69 .69 0 0 1 0 1.2 .7 .7 0 0 1-.3-1.1zM116.5 268.9h.6l.5 1.2v-1.2h.4v1.8h-.7l-.4-1.2v1.2h-.4zM118.3 268.9h.5v1.8h-.5zM119.3 269l.9-.1 .2 .6h-.4l-.2-.3a.73 .73 0 0 0 0 1.2l.2-.3h.4l-.2 .5h-.9l-.3-.6 .1-.8zM120.8 269a.67 .67 0 0 1 1.1 .4l-.6-.2-.2 .2 .2 .1a.66 .66 0 0 1 .7 .6 .66 .66 0 0 1-.5 .7 .66 .66 0 0 1-.8-.4v-.3h.4l.1 .2h.3l-.1-.3a.61 .61 0 0 1-.6-.3 .61 .61 0 0 1 0-.7zM124.8 268.2h61.1"/>
<circle cx="95" cy="270.5" r=".36"/>
</g>
<text font-size="4" x="23.9" y="27.7">TDA1675A</text>
<text font-size="3.7" x="121.2" y="193.8">V</text>
<g font-size="3.6">
<text x="23.9" y="39.8">Figure 6 : PC Board and Components Layout for the Application Circuits of Figures 3, 4 and 5 (1 : 1 scale)</text>
<text x="23.9" y="207.2">APPLICATION INFORMATION (Refer to the</text>
<text x="108.6" y="207.2">Pin 6</text>
<text x="122.3" y="207.2">is the output of the switch driven by the</text>
<text x="23.9" y="211.4">block diagram)</text>
<text x="122.3" y="211.2">internal clock pulse generated by the</text>
<text x="122.3" y="215.1">threshold circuits.</text>
<text x="23.9" y="219.9">Oscillator and sync gate (Clock generation)</text>
<text x="108.6" y="220">Pin 3</text>
<text x="122.3" y="220">is the output of the amplifier.</text>
<text x="23.9" y="224.9">The oscillator is obtained by means of an integrator</text>
<text x="108.6" y="225">Pin 5</text>
<text x="122.3" y="225">is the input for sync pulses (positive)</text>
<text x="23.9" y="228.8">driven by a two threshold circuit that switches R</text>
<text x="23.9" y="232.8">high or low so allowing the charge or the discharge</text>
<text x="108.6" y="233.1">Ramp generator and buffer stage</text>
<text x="23.9" y="236.8">of C under constant current conditions.</text>
<text x="108.6" y="238">A current mirror, the current intensity of which can</text>
<text x="23.9" y="241.8">The Sync input pulse at the Sync gate lowers the</text>
<text x="23.9" y="245.8">level of the upper threshold and than it controls the</text>
<text x="108.6" y="241.9">be externally adjusted, charges one capacitor</text>
<text x="108.6" y="245.8">producing a linear voltage ramp.</text>
<text x="23.9" y="249.7">period duration. A clock pulse is generated.</text>
<text x="108.6" y="250.8">The internal clock pulse stops the increasing ramp</text>
<text x="23.9" y="254.7">Pin 4</text>
<text x="37.6" y="254.7">is the inverting input of the amplifier used</text>
<text x="108.6" y="254.7">by a very fast discharge of the capacitor a new</text>
<text x="37.6" y="258.7">as integrator.</text>
<text x="108.6" y="258.7">voltage ramp is immediately allowed.</text>
</g>
<text font-size="3.5" x="98.8" y="71.7">TDA 1675A</text>
<text font-size="3" x="23.9" y="266.6">8/11</text>
<g font-size="2.9">
<text x="82.1" y="70.7">o</text>
<text x="45.5" y="74.3">S1</text>
<text x="82.8" y="81">C</text>
<text x="75.7" y="84.2">2</text>
<text x="61.5" y="95.1">RT1</text>
<text x="120.7" y="94.6">C11</text>
<text x="104" y="119.4">R6</text>
<text x="87.1" y="122">C5</text>
<text x="101.8" y="124.1">R7</text>
<text x="117.6" y="130.4">R8</text>
<text x="131.9" y="129.9">C8</text>
<text x="133.9" y="143.4">R10</text>
<text x="109.6" y="180.1">R11</text>
<text x="123" y="194.5">S</text>
</g>
<g font-size="2.8">
<text x="80" y="69.9">R</text>
<text x="73.6" y="83.4">R</text>
<text x="85" y="81.8">o</text>
<text x="140.4" y="79.3">C3</text>
<text x="104.1" y="85.6">R4</text>
<text x="131.5" y="85.6">R3</text>
<text x="91.4" y="98.4">C4</text>
<text x="112.5" y="107.2">R5</text>
<text x="132.9" y="107.2">RT2</text>
<text x="60.2" y="108.9">R9</text>
<text x="63.5" y="112.3">C6</text>
<text x="70.7" y="108.9">R1</text>
<text x="87.1" y="109.3">D1</text>
<text x="73.2" y="124.4">C7</text>
<text x="75.5" y="131">C1</text>
<text x="154.4" y="127.9">C2</text>
<text x="91.8" y="146.7">C9</text>
<text x="61" y="161.1">R12</text>
<text x="108.1" y="187.7">YOKE</text>
<text x="74.9" y="192.9">GND</text>
<text x="88.6" y="192.9">SYNC.</text>
<text x="91.4" y="196.3">IN</text>
<text x="97.1" y="196.9">TEST</text>
<text x="99.5" y="193.5">Iy</text>
<text x="126.2" y="193.5">BLANK GND</text>
<text x="127.7" y="196.9">OUT</text>
</g>
<g font-size="2.6">
<text x="99.7" y="229.2">o</text>
<text x="30.3" y="237.1">o</text>
</g>
<text font-size="1.8" x="188.7" y="198.4" transform="rotate(-90 188.7 198.4)">1675A-11.EPS</text>
</svg>
